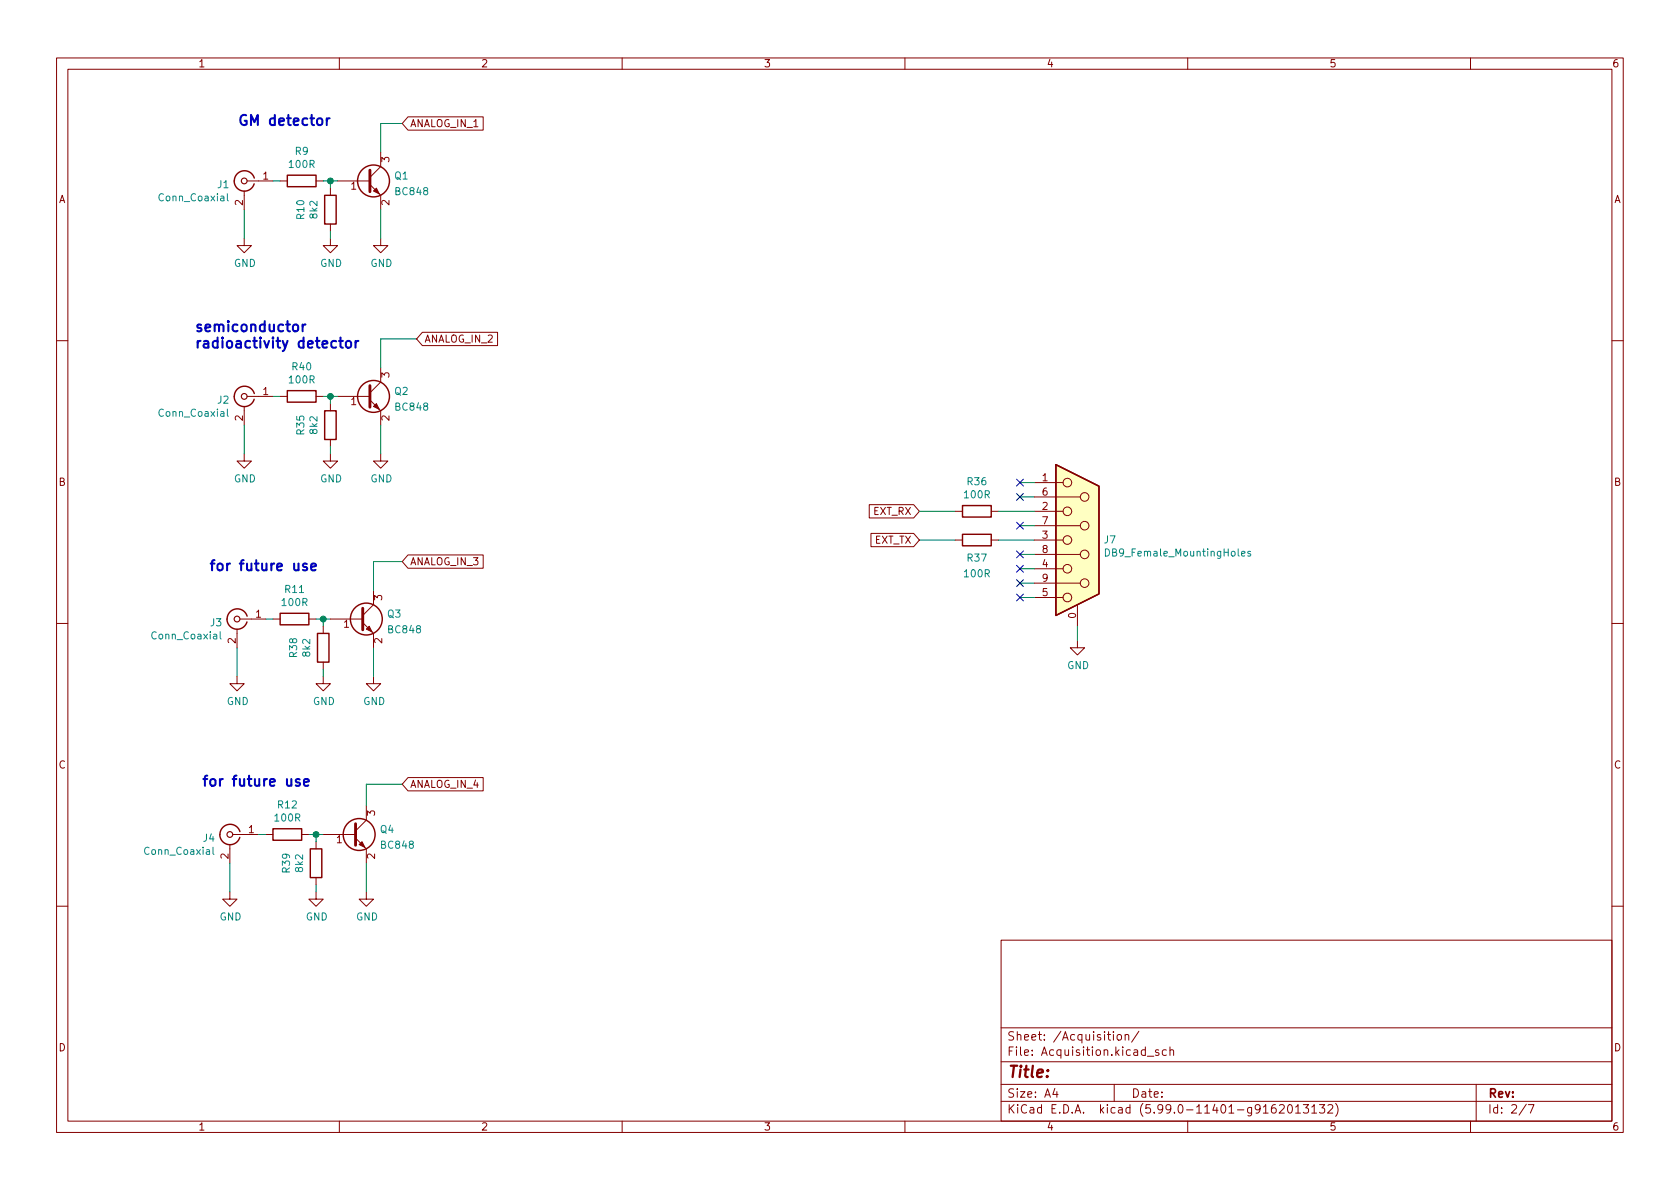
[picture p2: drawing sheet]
<svg xmlns="http://www.w3.org/2000/svg" width="297mm" height="210mm" viewBox="0 0 297 210" stroke-linecap="round" stroke-linejoin="round" font-family="sans-serif">
<g fill="none" stroke="#840000" stroke-width=".18">
<path d="M10 10.2h277v190.1h-277zM12 12.2h273v186.1h-273zM60 10.2v2M110 10.2v2M160 10.2v2M210 10.2v2M260 10.2v2M43.2 33.8v3.3M43.7 32h4.6M49.5 32h1.3M55.9 32h1.2M58.4 33.3v1.2"/>
<path d="M58.4 39.6v1.3M59.7 32h5.7M65.4 32.6l1.9 1.9v2.6M67.3 26.9v2.6l-1.9 1.9M72.1 20.7h13.3v2.3h-13.3l-1-1.2zM43.2 42.2v1.2h1.2l-1.2 1.3-1.3-1.3h1.3M58.4 42.2v1.2h1.3l-1.3 1.3-1.3-1.3h1.3M67.3 42.2v1.2h1.3l-1.3 1.3-1.3-1.3h1.3M74.7 58.8h13.3v2.3h-13.3l-1-1.2zM10 60.2h2M43.2 71.9v3.3M43.7 70.1h4.6"/>
<path d="M49.5 70.1h1.3M55.9 70.1h1.2M58.4 71.4v1.2M58.4 77.7v1.3M59.7 70.1h5.7M65.4 70.7l1.9 1.9v2.6M67.3 65v2.6l-1.9 1.9M285 60.2h2M43.2 80.3v1.2h1.2l-1.2 1.3-1.3-1.3h1.3M58.4 80.3v1.2h1.3l-1.3 1.3-1.3-1.3h1.3M67.3 80.3v1.2h1.3l-1.3 1.3-1.3-1.3h1.3M72.1 98.1h13.3v2.4h-13.3l-1-1.2z"/>
<path d="M153.7 89.2h7.8l1.1 1.2-1.1 1.2h-7.8zM154 94.3h7.5l1.1 1.2-1.1 1.2h-7.5zM168.9 95.5h1.3M168.9 90.4h1.3M175.3 95.5h1.2M175.3 90.4h1.2M182.9 98h8.1M182.9 95.5h5.1M182.9 93h8.1M182.9 90.4h5.1M182.9 87.9h8.1M182.9 85.3h5.1"/>
<path d="M10 110.2h2M41.9 119.6v1.3h1.3l-1.3 1.3-1.3-1.3h1.3M41.9 111.2v3.3M42.4 109.5h4.6M48.3 109.5h1.2M54.6 109.5h1.3M57.1 119.6v1.3h1.3l-1.3 1.3-1.2-1.3h1.2M57.1 110.7v1.3M57.1 117.1v1.3M58.4 109.5h5.7M64.1 110.1l1.9 1.9v2.5M66 119.6v1.3h1.3l-1.3 1.3-1.2-1.3h1.2"/>
<path d="M66 104.4v2.5l-1.9 1.9M182.9 105.7h5.1M182.9 103.1h8.1M182.9 100.6h5.1M190.5 113.3v1.2h1.3l-1.3 1.3-1.3-1.3h1.3M190.5 106.9v3.8M285 110.2h2M72.1 137.5h13.3v2.4h-13.3l-1-1.2zM40.6 157.7v1.3h1.3l-1.3 1.3-1.2-1.3h1.2M40.6 149.3v3.3M41.1 147.6h4.6M47 147.6h1.3"/>
<path d="M53.3 147.6h1.3M55.9 157.7v1.3h1.2l-1.2 1.3-1.3-1.3h1.3M55.9 148.8v1.3M55.9 155.2v1.3M57.1 147.6h5.8M62.9 148.2l1.9 1.9v2.5M64.8 157.7v1.3h1.2l-1.2 1.3-1.3-1.3h1.3M64.8 142.5v2.5l-1.9 1.9M10 160.2h2M177 166.3h108v32h-108zM285 160.2h2M60 198.3v2"/>
<path d="M110 198.3v2M160 198.3v2M177 194.8h108M177 191.8h108M177 187.8h108M177 181.8h108M186.5 192.5l-.4 1h1M186.9 193v1M196.9 182.4v.2M196.9 182.9v1M197 191.8v3M197.6 183.1l.2-.2 .4 .2 .1 .5-.2 .3h-.3l-.2-.1z"/>
<path d="M198.9 183.1l.2-.2 .4 .1 .1 .9M198.9 182.9v1M201.4 182.4l-1.3 1.9M202.9 186.8h1.1M204.9 185.7l-.4-.1-.2 .2 .1 .3 .5 .1v.4h-.6M206.2 185.7l-.4-.1-.3 .3v.4l.1 .3h.6M206.9 185.8l.2-.2 .3 .1 .1 .9M206.9 185.1v1.5M210 198.3v2M225.5 195.3a.59 .59 0 0 0-.7 .7v.5l.1 .3h.5l.2-.1v-.5l-.1-.2-.4-.1-.3 .3M226.2 195.5l.6-.2 .2 .2 .1 .3-1 1h1M227.8 195.5l.2-.2a.81 .81 0 0 1 .6 .7 .81 .81 0 0 1-.3 .8h-.2a.81 .81 0 0 1-.3-1.3z"/>
<path d="M229.1 195.8l.4-.5v1.5M229.1 196.8h.8M230.4 195.3h1l-.5 .6 .4 .1v.7l-.2 .1h-.5l-.2-.1M231.9 195.8l.5-.5v1.5M231.9 196.8h.9M233.3 195.3h.9l-.5 .6 .4 .1v.7l-.2 .1h-.4l-.2-.1M234.8 195.5l.6-.2 .2 .2v.3l-.9 1h.9M236.1 195.1a1.72 1.72 0 0 1 0 2.3M260 198.3v2M261 191.8v6.5M269.9 195.3l-1.3 1.9M270.2 195.3h1l-.6 1.5"/>
<circle cx="188.7" cy="95.5" r=".76"/>
<circle cx="188.7" cy="90.4" r=".76"/>
<circle cx="188.7" cy="85.3" r=".76"/>
<circle cx="191.8" cy="93" r=".76"/>
<circle cx="191.8" cy="87.9" r=".76"/>
<circle cx="191.8" cy="98" r=".76"/>
<circle cx="188.7" cy="100.6" r=".76"/>
<circle cx="188.7" cy="105.7" r=".76"/>
<circle cx="191.8" cy="103.1" r=".76"/>
</g>
<g fill="none" stroke="#840000" stroke-width=".25">
<path d="M45 31.5a1.8 1.8 0 0 0-2.8-1 1.8 1.8 0 0 0-.1 2.9 1.8 1.8 0 0 0 2.8-.9M50.8 31h5.1v2h-5.1zM57.4 34.5h2v5.1h-2zM45 69.6a1.8 1.8 0 0 0-2.8-1 1.8 1.8 0 0 0-.1 2.9 1.8 1.8 0 0 0 2.8-.9M50.8 69.1h5.1v2h-5.1zM57.4 72.6h2v5.1h-2zM170.2 89.4h5.1v2h-5.1zM170.2 94.5h5.1v2h-5.1zM186.7 82.2l7.6 3.8v19l-7.6 3.8zM43.7 109a1.8 1.8 0 0 0-2.8-1.1 1.8 1.8 0 0 0 0 3 1.8 1.8 0 0 0 2.8-.9M49.5 108.5h5.1v2h-5.1zM56.1 112h2.1v5.1h-2.1z"/>
<path d="M38.9 147.6a1.8 1.8 0 0 0 1.5 1.8 1.8 1.8 0 0 0 2-1.3M42.4 147.1a1.8 1.8 0 0 0-2-1.3 1.8 1.8 0 0 0-1.5 1.8M48.3 146.6h5v2h-5zM54.9 150.1h2v5.1h-2z"/>
<circle cx="66" cy="32" r="2.82"/>
<circle cx="66" cy="70.1" r="2.82"/>
<circle cx="64.8" cy="109.5" r="2.82"/>
<circle cx="63.5" cy="147.6" r="2.82"/>
</g>
<g fill="none" stroke="#840000" stroke-width=".2">
<circle cx="43.2" cy="32" r=".51"/>
<circle cx="43.2" cy="70.1" r=".51"/>
<circle cx="41.9" cy="109.5" r=".51"/>
<circle cx="40.6" cy="147.6" r=".51"/>
</g>
<path d="M40.2 34.2v1.1l.2 .2M40.2 72.3v1.1l.2 .2M195.5 97.1a.64 .64 0 0 1 .7 .6 .64 .64 0 0 1-.7 .6zM219.5 97.9l.6-.1v-.3h-.4l-.2 .2 .1 .6h.5M221.1 97.5h-.3l-.2 .2 .1 .1 .4 .2v.3h-.5M38.9 111.7v1.1l.2 .2M37.7 149.8v1.1l.1 .2" fill="none" stroke="#008484" stroke-width=".18"/>
<path d="M186.7 82.2l7.6 3.8v19l-7.6 3.8z" fill="#ffffc2" stroke="#ffffc2" stroke-width=".18"/>
<path d="M65.4 30.1v3.8M65.4 68.2v3.8M64.1 107.6v3.8M62.9 145.7v3.8" fill="none" stroke="#840000" stroke-width=".51"/>
<g fill="#840000" stroke="#840000" stroke-width=".18">
<path d="M64.8 111.2l.5-.5 .5 1.1z"/>
<path d="M66.5 71.4l.6 1-1.1-.5z"/>
<path d="M64 148.8l.5 1.1-1-.6z"/>
<path d="M66.5 33.3l.6 1-1.1-.5z"/>
</g>
<g fill="none" stroke="#0000c2" stroke-width=".36">
<path d="M57.8 20.9v1.2M58.3 20.9l-.4 .1-.1 .3M53.5 57.4v1.2M54 57.4l-.3 .1-.2 .2M60.2 59.7v1.5l.1 .2 .3 .1M59.9 60.3h.7M61.2 60.5a.49 .49 0 0 1 .5-.2 .49 .49 0 0 1 .4 .3v.5a.49 .49 0 0 1-.5 .4 .49 .49 0 0 1-.5-.4zM62.9 60.3v1.2M63.4 60.3l-.4 .1-.1 .2M54.2 99.7h-.4l-.2 .2v.3l.6 .1v.5h-.6M55 100.3l.9-.2-.1-.4h-.5l-.3 .2 .1 .9h.7M53 137.8h-.5l-.2 .2 .1 .3 .6 .1v.5h-.7"/>
<path d="M53.7 138.4l.9-.2-.1-.4h-.5l-.3 .2 .1 .9h.7"/>
</g>
<g fill="none" stroke="#008400" stroke-width=".18">
<path d="M43.2 37.1v5.1M48.3 32h1.2M57.1 32h2.6M58.4 32v1.3M67.3 37.1v5.1M71.1 21.8h-3.8v5.1M58.4 40.9v1.3M73.7 59.9h-6.4v5.1M43.2 75.2v5.1M48.3 70.1h1.2M57.1 70.1h2.6M58.4 70.1v1.3"/>
<path d="M58.4 79v1.3M67.3 75.2v5.1M71.1 99.3h-5.1v5.1M162.6 90.4h6.3M162.6 95.5h6.3M176.5 90.4h6.4M176.5 95.5h6.4M180.3 93h2.6M180.3 85.3h2.6M180.3 98h2.6M180.3 87.9h2.6M41.9 114.5v5.1"/>
<path d="M47 109.5h1.3M55.9 109.5h2.5M57.1 109.5v1.2M57.1 118.4v1.2M66 114.5v5.1M180.3 105.7h2.6M180.3 103.1h2.6M180.3 100.6h2.6M190.5 110.7v2.6M71.1 138.7h-6.3v3.8M40.6 152.6v5.1M45.7 147.6h1.3"/>
<path d="M54.6 147.6h2.5M55.9 147.6v1.2M55.9 156.5v1.2M64.8 152.6v5.1"/>
</g>
<g fill="none" stroke="#000084" stroke-width=".18">
<path d="M179.7 92.3l1.2 1.3M179.7 100l1.2 1.2M179.7 87.3l1.2 1.2M179.7 84.7l1.2 1.2M179.7 97.4l1.2 1.2M180.9 92.3l-1.2 1.3M180.9 100l-1.2 1.2M180.9 87.3l-1.2 1.2M180.9 84.7l-1.2 1.2M180.9 97.4l-1.2 1.2M179.7 102.5l1.2 1.2M179.7 105l1.2 1.3"/>
<path d="M180.9 102.5l-1.2 1.2M180.9 105l-1.2 1.3"/>
</g>
<g fill="#008400" stroke="#008400" stroke-width=".18">
<circle cx="57.2" cy="109.5" r=".51"/>
<circle cx="58.4" cy="32" r=".51"/>
<circle cx="58.4" cy="70.1" r=".51"/>
<circle cx="55.9" cy="147.6" r=".51"/>
</g>
<text font-size="2.8" fill="#840000" x="178" y="190.6">Title:</text>
<g font-size="2.5" fill="#0000c2">
<text x="41.9" y="22.2">GM detector</text>
<text x="34.3" y="58.7">semiconductor</text>
<text x="34.3" y="61.6">radioactivity detector</text>
<text x="36.8" y="100.9">for future use</text>
<text x="35.6" y="139">for future use</text>
</g>
<g font-size="2.1" fill="#840000">
<text x="178" y="184">Sheet: /Acquisition/</text>
<text x="178" y="186.7">File: Acquisition.kicad_sch</text>
<text x="178" y="196.9">KiCad E.D.A. kicad (5.99.0-11401-g9162013132)</text>
<text x="178" y="194.1">Size: A4</text>
<text x="200" y="194.1">Date:</text>
<text x="263" y="194.1">Rev:</text>
<text x="263" y="196.9">Id: 2/7</text>
</g>
<g font-size="1.8" fill="#840000">
<text x="35" y="11.9">1</text>
<text x="85" y="11.9">2</text>
<text x="135" y="11.9">3</text>
<text x="185" y="11.9">4</text>
<text x="235" y="11.9">5</text>
<text x="285" y="11.9">6</text>
<text x="72.5" y="22.5">ANALOG_IN_1</text>
<text x="68.8" y="28.7" transform="rotate(-90 68.8 28.7)">3</text>
<text x="10.3" y="35.9">A</text>
<text x="46.5" y="31.7">1</text>
<text x="62.1" y="33.5">1</text>
<text x="285.3" y="35.9">A</text>
<text x="42.9" y="36.3" transform="rotate(-90 42.9 36.3)">2</text>
<text x="68.8" y="36.3" transform="rotate(-90 68.8 36.3)">2</text>
<text x="75" y="60.6">ANALOG_IN_2</text>
<text x="46.5" y="69.8">1</text>
<text x="62.1" y="71.6">1</text>
<text x="68.8" y="66.8" transform="rotate(-90 68.8 66.8)">3</text>
<text x="42.9" y="74.4" transform="rotate(-90 42.9 74.4)">2</text>
<text x="68.8" y="74.4" transform="rotate(-90 68.8 74.4)">2</text>
<text x="10.3" y="85.9">B</text>
<text x="184.3" y="85.1">1</text>
<text x="184.3" y="87.6">6</text>
<text x="285.3" y="85.9">B</text>
<text x="154.3" y="91.1">EXT_RX</text>
<text x="184.3" y="90.2">2</text>
<text x="184.3" y="95.2">3</text>
<text x="184.3" y="92.7">7</text>
<text x="72.5" y="99.9">ANALOG_IN_3</text>
<text x="154.5" y="96.1">EXT_TX</text>
<text x="184.3" y="100.3">4</text>
<text x="184.3" y="97.8">8</text>
<text x="67.6" y="106.2" transform="rotate(-90 67.6 106.2)">3</text>
<text x="184.3" y="105.4">5</text>
<text x="184.3" y="102.9">9</text>
<text x="41.7" y="113.8" transform="rotate(-90 41.7 113.8)">2</text>
<text x="45.2" y="109.2">1</text>
<text x="60.8" y="111">1</text>
<text x="67.6" y="113.8" transform="rotate(-90 67.6 113.8)">2</text>
<text x="190.2" y="109.3" transform="rotate(-90 190.2 109.3)">0</text>
<text x="10.3" y="135.9">C</text>
<text x="285.3" y="135.9">C</text>
<text x="72.5" y="139.3">ANALOG_IN_4</text>
<text x="44" y="147.3">1</text>
<text x="59.5" y="149.1">1</text>
<text x="66.3" y="144.3" transform="rotate(-90 66.3 144.3)">3</text>
<text x="40.4" y="151.9" transform="rotate(-90 40.4 151.9)">2</text>
<text x="66.3" y="151.9" transform="rotate(-90 66.3 151.9)">2</text>
<text x="10.3" y="185.9">D</text>
<text x="285.3" y="185.9">D</text>
<text x="35" y="199.9">1</text>
<text x="85" y="199.9">2</text>
<text x="135" y="199.9">3</text>
<text x="185" y="199.9">4</text>
<text x="235" y="199.9">5</text>
<text x="285" y="199.9">6</text>
</g>
<g font-size="1.8" fill="#008484">
<text x="51.2" y="29.7">100R</text>
<text x="52.2" y="27.4">R9</text>
<text x="28.3" y="35.6">Conn_Coaxial</text>
<text x="38.5" y="33.3">J1</text>
<text x="69.8" y="31.7">Q1</text>
<text x="70" y="34.5">BC848</text>
<text x="53.8" y="38.7" transform="rotate(-90 53.8 38.7)">R10</text>
<text x="56.1" y="38.6" transform="rotate(-90 56.1 38.6)">8k2</text>
<text x="41.3" y="47.2">GND</text>
<text x="56.6" y="47.2">GND</text>
<text x="65.5" y="47.2">GND</text>
<text x="51.7" y="65.5">R40</text>
<text x="38.5" y="71.4">J2</text>
<text x="51.2" y="67.8">100R</text>
<text x="69.8" y="69.8">Q2</text>
<text x="28.3" y="73.7">Conn_Coaxial</text>
<text x="53.8" y="76.8" transform="rotate(-90 53.8 76.8)">R35</text>
<text x="56.1" y="76.7" transform="rotate(-90 56.1 76.7)">8k2</text>
<text x="70" y="72.6">BC848</text>
<text x="41.3" y="85.3">GND</text>
<text x="56.6" y="85.3">GND</text>
<text x="65.5" y="85.3">GND</text>
<text x="170.6" y="88.1">100R</text>
<text x="171.1" y="85.8">R36</text>
<text x="171.1" y="99.3">R37</text>
<text x="195.3" y="96.1">J7</text>
<text x="196.1" y="98.4">DB9_Female_MountingHoles</text>
<text x="50" y="107.2">100R</text>
<text x="50.4" y="104.8">R11</text>
<text x="170.6" y="102.1">100R</text>
<text x="27" y="113">Conn_Coaxial</text>
<text x="37.2" y="110.7">J3</text>
<text x="68.5" y="109.2">Q3</text>
<text x="68.8" y="112">BC848</text>
<text x="52.5" y="116.2" transform="rotate(-90 52.5 116.2)">R38</text>
<text x="54.8" y="116" transform="rotate(-90 54.8 116)">8k2</text>
<text x="188.7" y="118.3">GND</text>
<text x="40.1" y="124.7">GND</text>
<text x="55.3" y="124.7">GND</text>
<text x="64.2" y="124.7">GND</text>
<text x="49.2" y="142.9">R12</text>
<text x="35.9" y="148.8">J4</text>
<text x="48.7" y="145.3">100R</text>
<text x="67.3" y="147.3">Q4</text>
<text x="25.8" y="151.1">Conn_Coaxial</text>
<text x="51.3" y="154.3" transform="rotate(-90 51.3 154.3)">R39</text>
<text x="53.6" y="154.1" transform="rotate(-90 53.6 154.1)">8k2</text>
<text x="67.5" y="150.1">BC848</text>
<text x="38.8" y="162.8">GND</text>
<text x="54" y="162.8">GND</text>
<text x="62.9" y="162.8">GND</text>
</g>
</svg>
